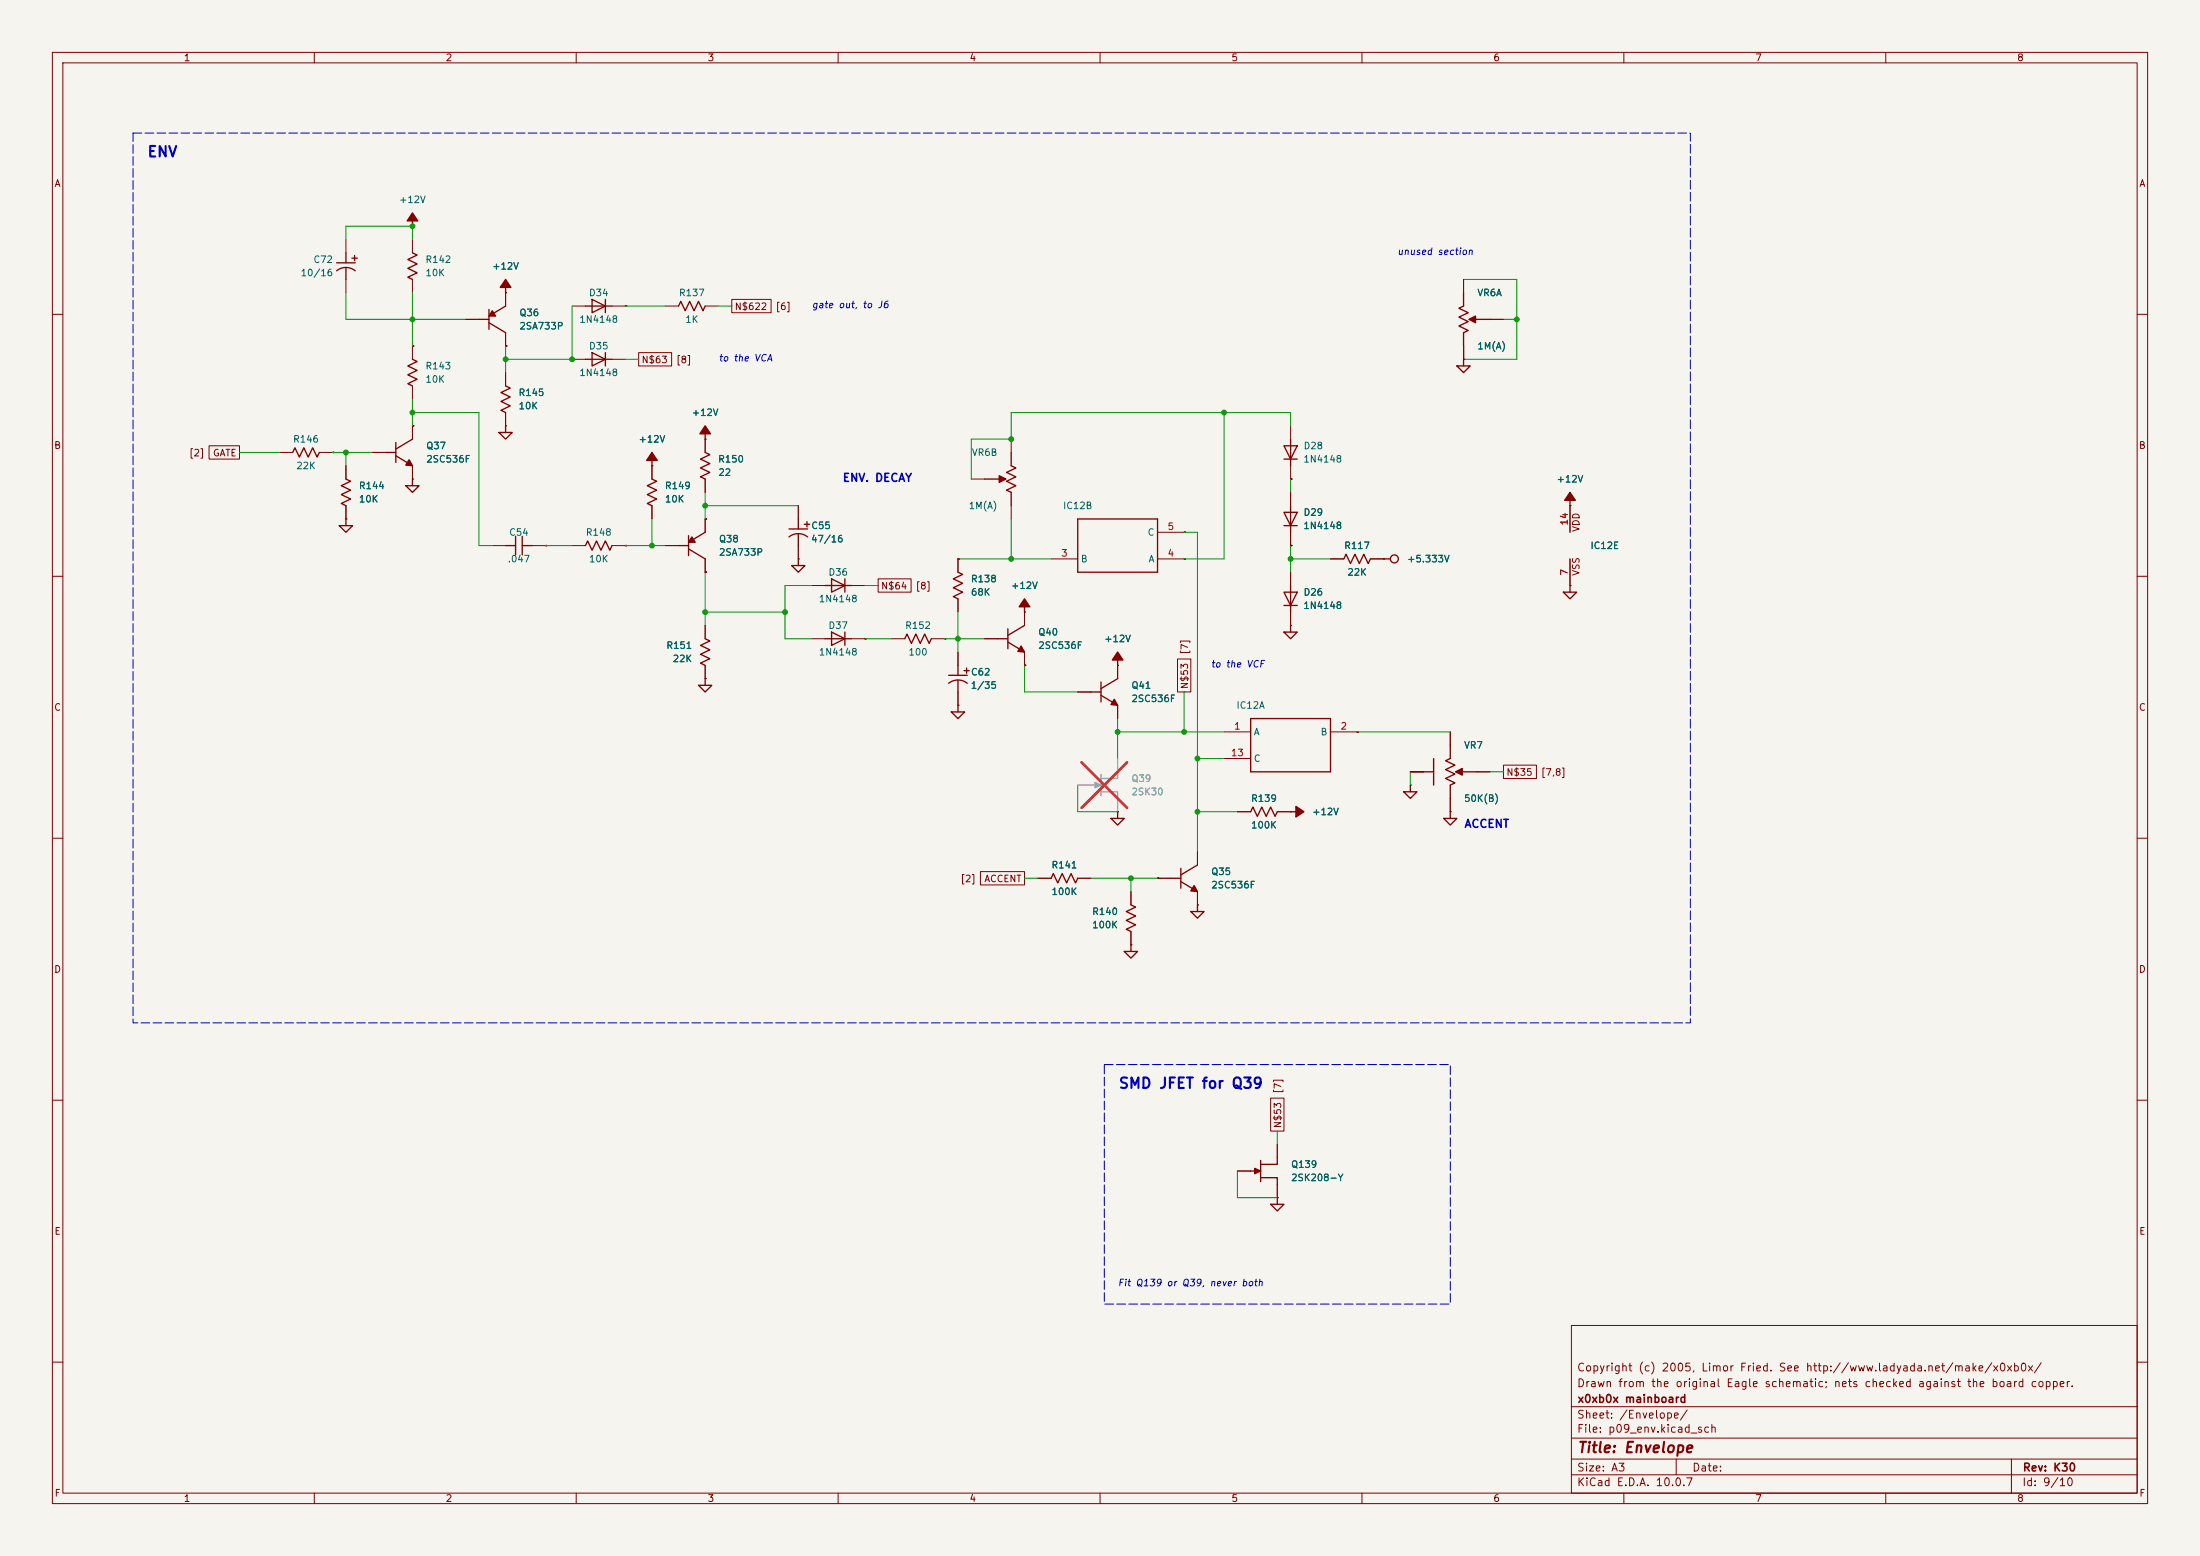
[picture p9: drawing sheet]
<svg xmlns="http://www.w3.org/2000/svg" width="420mm" height="297mm" viewBox="0 0 420 297" stroke-linecap="round" stroke-linejoin="round" font-family="sans-serif">
<path d="M0 0h420v297h-420z" fill="#f5f4ef" stroke="#f5f4ef" stroke-width=".19"/>
<g fill="none" stroke="#840000" stroke-width=".19">
<path d="M10 10h400v277h-400zM12 12h396v273h-396zM60 10v2M110 10v2M160 10v2M210 10v2M260 10v2M310 10v2M360 10v2M66 45.7v2.6M66 53.3v2.6M78.7 43.2h.1"/>
<path d="M78.7 45.7v2.6M78.7 53.3v2.6M96.5 55.9h.1M96.5 55.9v2.5M109.2 58.4h2.6M116.8 58.4h2.6M119.4 58.4l.2 .1zM127 58.4h2.5M134.6 58.4h2.6M139.7 57.1h7.5v2.6h-7.5zM279.4 53.3v2.6M10 60h2"/>
<path d="M78.7 66l.3 .1zM78.7 66v2.6M78.7 73.7v2.5M88.9 61h2.5M96.5 66l.3 .1zM96.5 63.5v2.5M96.5 71.1v2.6M96.5 78.7v2.6M109.2 68.6h2.6M116.8 68.6h2.6M121.9 67.3h6.3v2.6h-6.3zM279.4 68.6h.1"/>
<path d="M279.4 66v2.6M284.5 61h2.5M408 60h2M39.9 85.1h5.8v2.5h-5.8zM53.3 86.4h2.6M61 86.4h2.5M63.5 86.3l.2 .1zM66 99.1h.1M66 88.9v2.5M66 96.5v2.6M71.1 86.4h2.6M78.7 91.4h.1"/>
<path d="M78.7 81.2l.3 .1zM78.7 81.3v2.5M78.7 88.9v2.5M96.5 81.3h.1M124.5 88.9h.1M124.5 88.9v2.5M124.5 96.5v2.6M134.6 83.8h.1M134.6 99l.3 .1zM134.6 83.8v2.6M134.6 91.4v2.6M134.6 99.1v2.5"/>
<path d="M152.4 96.5v2.6M185.4 91.4h2.6M193 83.8v2.6M193 96.5v2.6M246.4 91.4l.2 .1zM246.4 81.3v2.5M246.4 88.9v2.5M246.4 94v2.5M299.7 96.5h.1M299.7 96.5v5.1M10 110h2M94 104.1h2.5"/>
<path d="M101.6 104.1h2.5M104.1 104.1l.3 .1zM109.2 104.1h2.6M116.8 104.1h2.6M119.4 104.1l.2 .1zM127 104.1h2.5M134.6 109.2l.3 .1zM134.6 106.7v2.5M134.6 119.4v2.5M152.4 106.7h.1M152.4 104.1v2.6M154.9 111.8h2.6"/>
<path d="M162.6 111.8h2.5M167.6 110.5h6.3v2.5h-6.3zM182.9 106.6l.3 .1zM182.9 106.7v2.5M182.9 114.3v2.5M195.6 116.8h.1M195.6 116.8v2.6M200.7 106.7h5M221 106.7h5.1M221 101.6h5.1M226.1 106.6l.2 .1zM226.1 101.5l.2 .2z"/>
<path d="M246.4 119.4h.1M246.4 104.1l.2 .1zM246.4 101.6v2.5M246.4 109.2v2.6M246.4 116.8v2.6M254 106.7h2.5M261.6 106.7h2.6M264.2 106.7h.1M299.7 111.8h.1M299.7 106.7v5.1M408 110h2M134.6 129.5h.1"/>
<path d="M134.6 127v2.5M154.9 121.9h2.6M162.6 121.9h2.5M165.1 121.9l.2 .1zM170.2 121.9h2.5M177.8 121.9h2.5M180.3 121.9l.3 .1zM182.9 134.6h.1M182.9 124.5v2.5M182.9 132.1v2.5M188 121.9h2.5M195.6 126.9l.2 .2z"/>
<path d="M195.6 124.5v2.5M205.7 132.1h2.6M213.4 127h.1M213.4 127v2.5M213.4 134.6v2.6M224.8 125.8h2.5v6.3h-2.5zM233.7 139.7h5.1M254 139.7h5.1M259.1 139.6l.3 .2zM276.9 139.7v2.5M10 160h2M213.4 154.9h.1"/>
<path d="M233.7 144.8h5.1M236.2 154.9h2.6M243.8 154.9h2.6M246.4 154.9h.1M269.2 149.9h.1M269.2 147.3h2.6M276.9 154.9h.1M276.9 152.4v2.5M281.9 147.3h2.6M287 146h6.3v2.6h-6.3zM408 160h2M187.2 166.4h8.4v2.5h-8.4z"/>
<path d="M198.1 167.6h2.6M205.7 167.6h2.6M215.9 170.2v2.5M215.9 177.8v2.5M221 167.6l.2 .1zM221 167.6h2.5M228.6 172.7h.1M228.6 162.6v2.5M228.6 170.2v2.5M215.9 180.3h.1M10 210h2M242.6 209.6h2.5v6.3h-2.5z"/>
<path d="M243.8 218.4v2.6M408 210h2M236.2 223.5h2.6M243.8 228.6h.1M243.8 226.1v2.5M300 253h108v32h-108zM10 260h2M300 278.5h108M300 274.5h108M300 268.5h108M320 278.5v3M384 278.5v6.5"/>
<path d="M408 260h2M60 285v2M110 285v2M160 285v2M210 285v2M260 285v2M300 281.5h108M310 285v2M360 285v2"/>
</g>
<g fill="#840000" stroke="#840000" stroke-width=".25">
<path d="M124.5 86.4l1 1.5h-2.1z"/>
<path d="M239.5 223l1.2 .5-1.2 .5z"/>
<path d="M277.9 147.3l1.2-.6v1.3z"/>
<path d="M194.9 123.3l.7 1.2-1.3-.2z"/>
<path d="M228 169l.6 1.2-1.3-.1z"/>
<path d="M190.8 90.8l1.2 .6-1.2 .7z"/>
<path d="M247.4 153.9l1.5 1-1.5 1.1z"/>
<path d="M280.4 61l1.3-.7v1.3z"/>
<path d="M299.7 94l1 1.5h-2z"/>
<path d="M195.6 114.3l1 1.5h-2z"/>
<path d="M212.7 133.5l.7 1.1-1.3-.1z"/>
<path d="M78.7 40.6l1.1 1.6h-2.1z"/>
<path d="M213.4 124.5l1 1.5h-2.1z"/>
<path d="M96.5 53.3l1 1.6h-2z"/>
<path d="M94 59.3l.6 1h-1.3z"/>
<path d="M132.1 102.5l.6 1h-1.3z"/>
<path d="M78.1 87.8l.6 1.1-1.2-.1z"/>
<path d="M134.6 81.3l1 1.5h-2z"/>
</g>
<g fill="none" stroke="#840000" stroke-width=".25">
<path d="M64.3 51.7a2.81 2.81 0 0 1 3.5 0M64.3 50.2h3.5M66 48.3v1.9M66 51.1v2.2M67.2 49.3h1M67.7 48.8v1M78.7 48.3l.9 .4-1.7 .8 1.7 .9-1.7 .8 1.7 .9-1.7 .8 .8 .4M78.7 42.2v1M93.3 59.1v3.8M96.5 54.9v1M96.5 58.4l-3.2 1.9M111.8 58.4h5"/>
<path d="M113 57.2l2.6 1.2-2.6 1.3zM115.6 57.2v2.5M129.5 58.4l.5-.9 .8 1.8 .9-1.8 .8 1.8 .8-1.8 .9 1.8 .4-.9M279.4 55.9v2.5l-.9 .4 1.8 .9-1.8 .8 1.8 .9-1.8 .8 1.8 .9-.9 .4v2.5M78.7 68.6l.9 .4-1.7 .9 1.7 .8-1.7 .8 1.7 .9-1.7 .8 .8 .5M91.4 61h1.9M93.3 61.6l3.2 1.9M96.5 73.7l.9 .4-1.8 .8 1.8 .9-1.8 .8 1.8 .9-1.8 .8 .9 .4M111.8 68.6h5M113 67.3l2.6 1.3-2.6 1.3zM115.6 67.3v2.6M278.1 69.9h2.6l-1.3 1.2z"/>
<path d="M279.4 68.6v1.3M281.4 61h3.1M55.9 86.4l.4-.9 .8 1.7 .9-1.7 .8 1.7 .9-1.7 .8 1.7 .5-.8M66 91.4l.9 .5-1.7 .8 1.7 .9-1.7 .8 1.7 .9-1.7 .8 .8 .4M66 99.1v1.2M73.7 86.4h1.9M75.6 84.5v3.8M75.6 87l3.1 1.9M77.5 92.7h2.5l-1.3 1.3zM78.7 91.4v1.3M78.7 83.8l-3.1 1.9M95.2 82.6h2.6l-1.3 1.2z"/>
<path d="M96.5 81.3v1.3M124.5 91.4l.8 .5-1.7 .8 1.7 .9-1.7 .8 1.7 .9-1.7 .8 .9 .4M124.5 87.9v1M134.6 86.4l.9 .4-1.8 .8 1.8 .9-1.8 .8 1.8 .9-1.8 .8 .9 .4M134.6 82.8v1M152.4 99.1v1.9M154.1 99.6v1M188 91.4h3M193 86.4v2.5l.9 .4-1.7 .9 1.7 .8-1.7 .9 1.7 .8-1.7 .9 .8 .4v2.5M205.7 99.1h15.3v10.1h-15.3zM245.1 97.8h2.5l-1.2 2.5zM245.1 85.1h2.5l-1.2 2.5z"/>
<path d="M245.1 87.6h2.5M246.4 83.8v5.1M246.4 96.5v5.1M299.7 95.5v1M64.8 100.3h2.5l-1.3 1.3zM96.5 104.1h1.9M98.4 102.4v3.5M99.7 104.1h1.9M99.7 102.4v3.5M111.8 104.1l.4-.8 .8 1.7 .9-1.7 .8 1.7 .9-1.7 .8 1.7 .4-.9M129.5 104.1h1.9M131.4 102.2v3.8"/>
<path d="M131.4 104.8l3.2 1.9M134.6 101.6l-3.2 1.9M150.6 102.5a2.81 2.81 0 0 1 3.6 0M150.6 101h3.6M151.1 108h2.6l-1.3 1.2zM152.4 101.9v2.2M152.4 106.7v1.3M153.5 100.1h1.1M157.5 111.8h5.1M158.7 110.5l2.6 1.3-2.6 1.2zM161.3 110.5v2.5M182.9 109.2l.9 .4-1.8 .9 1.8 .8-1.8 .9 1.8 .8-1.8 .9 .9 .4"/>
<path d="M195.6 119.4l-3.2 1.9M195.6 115.8v1M245.1 113h2.5l-1.2 2.6zM245.1 100.3h2.5M245.1 115.6h2.5M246.4 111.8v5M246.4 119.4v1.3M256.5 106.7l.5-.9 .8 1.8 .9-1.8 .8 1.8 .8-1.8 .9 1.8 .4-.9M264.2 106.7h1.2M298.4 113h2.6l-1.3 1.3zM299.7 111.8v1.2M133.3 130.8h2.6l-1.3 1.3z"/>
<path d="M134.6 121.9l.9 .4-1.8 .9 1.8 .8-1.8 .9 1.8 .8-1.8 .9 .9 .4M134.6 129.5v1.3M157.5 121.9h5.1M158.7 120.7l2.6 1.2-2.6 1.3zM161.3 120.7v2.5M172.7 121.9l.4-.9 .9 1.8 .8-1.8 .9 1.8 .8-1.8 .9 1.8 .4-.9M181.1 130.4a2.81 2.81 0 0 1 3.6 0M181.1 128.9h3.6M181.6 135.9h2.5l-1.2 1.3zM182.9 127v1.9M182.9 129.8v2.3M182.9 134.6v1.3"/>
<path d="M184 128h1M184.5 127.5v1M190.5 121.9h1.9M192.4 120v3.8M192.4 122.6l3.2 1.9M208.3 132.1h1.9M210.2 130.2v3.8M210.2 132.7l3.2 1.9M213.4 129.5l-3.2 1.9M213.4 126v1M238.8 137.2h15.2v10.1h-15.2zM245.1 120.7h2.5l-1.2 1.2z"/>
<path d="M212.1 156.2h2.5l-1.2 1.3zM213.4 154.9v1.3M238.8 154.9l.4-.8 .8 1.7 .9-1.7 .8 1.7 .9-1.7 .8 1.7 .4-.9M246.4 154.9h1M268 151.1h2.5l-1.3 1.3zM269.2 149.9v1.2M271.8 147.3h1.9M273.7 144.8v5.1M275.6 156.2h2.5l-1.2 1.3zM276.9 142.2v2.6l-.9 .4 1.7 .9-1.7 .8 1.7 .8-1.7 .9 1.7 .8-.8 .5v2.5M276.9 154.9v1.3M278.9 147.3h3"/>
<path d="M200.7 167.6l.4-.8 .8 1.7 .9-1.7 .8 1.7 .9-1.7 .8 1.7 .4-.9M215.9 172.7l.9 .4-1.8 .9 1.8 .8-1.8 .9 1.8 .8-1.8 .9 .9 .4M223.5 167.6h1.9M225.4 165.7v3.8M225.4 168.3l3.2 1.9M227.3 174h2.6l-1.3 1.3zM228.6 165.1l-3.2 1.9M228.6 172.7v1.3M214.6 181.6h2.6l-1.3 1.3zM215.9 180.3v1.3M238.8 223.5h1.9M240.7 224.8h3.1v1.3"/>
<path d="M240.7 221.5v4.1M242.6 229.9h2.5l-1.3 1.2zM243.8 221v1.2h-3.1M243.8 228.6v1.3"/>
<circle cx="266.2" cy="106.7" r=".76"/>
</g>
<path d="M208.3 149.9h1.9M210.2 151.1h3.2v1.3M210.2 147.8v4.1M213.4 147.3v1.3h-3.2" fill="none" stroke="#9c9b98" stroke-width=".25"/>
<path d="M209 149.4l1.2 .5-1.2 .5z" fill="#9c9b98" stroke="#9c9b98" stroke-width=".25"/>
<path d="M205.7 149.9h2.6M213.4 144.8v2.5M213.4 152.4v2.5" fill="none" stroke="#9c9b98" stroke-width=".19"/>
<path d="M206.5 145.5l8.7 8.7M215.2 145.5l-8.7 8.7" fill="none" stroke="#e12e31" stroke-width=".46"/>
<g fill="none" stroke="#009600" stroke-width=".19">
<path d="M66 55.9v5.1h22.9M66 45.7v-2.5h12.7v2.5M78.7 55.9v10.1M109.2 58.4v10.2h-12.7M119.4 58.4h7.6M137.2 58.4h2.5M279.4 53.3h10.2v15.3h-10.2M78.7 78.7h12.7v25.4h2.6M78.7 76.2v5.1M96.5 66v5.1M119.4 68.6h2.5M233.7 78.7v28h-7.6"/>
<path d="M287 61h2.6M45.7 86.4h7.6M63.5 86.4h7.6M66 86.4v2.5M124.5 99.1v5M134.6 94v5.1M134.6 96.5h17.8M193 99.1v7.6M246.4 81.3v-2.6h-53.4v5.1h-7.6v7.6M246.4 91.4v2.6M104.1 104.1h5.1M119.4 104.1h7.6"/>
<path d="M134.6 109.2v10.2M134.6 116.8h15.3M154.9 111.8h-5v10.1h5M165.1 111.8h2.5M182.9 116.8v7.7M182.9 106.7h17.8M226.1 101.6h2.5v61M246.4 104.1v5.1M246.4 106.7h7.6M165.1 121.9h5.1M180.3 121.9h7.7M195.6 127v5.1h10.1"/>
<path d="M213.4 139.7h20.3M213.4 137.2v7.6M226.1 132.1v7.6M259.1 139.7h17.8M205.7 149.9v5h7.7M228.6 144.8h5.1M228.6 154.9h7.6M269.2 147.3v2.6M284.5 147.3h2.5M195.6 167.6h2.5M208.3 167.6h12.7M215.9 167.6v2.6"/>
<path d="M243.8 215.9v2.5M236.2 223.5v5.1h7.6"/>
</g>
<path d="M25.4 25.4h297.3v169.8h-297.3zM210.8 203.2h66.1v45.7h-66.1z" fill="none" stroke="#0000c2" stroke-width=".19" stroke-dasharray="1.7 .6"/>
<g fill="#009600" stroke="#009600" stroke-width=".19">
<circle cx="78.7" cy="43.2" r=".46"/>
<circle cx="66" cy="86.4" r=".46"/>
<circle cx="78.7" cy="61" r=".46"/>
<circle cx="78.7" cy="78.7" r=".46"/>
<circle cx="96.5" cy="68.6" r=".46"/>
<circle cx="233.7" cy="78.7" r=".46"/>
<circle cx="246.4" cy="106.7" r=".46"/>
<circle cx="289.6" cy="61" r=".46"/>
<circle cx="193" cy="83.8" r=".46"/>
<circle cx="193" cy="106.7" r=".46"/>
<circle cx="182.9" cy="121.9" r=".46"/>
<circle cx="226.1" cy="139.7" r=".46"/>
<circle cx="213.4" cy="139.7" r=".46"/>
<circle cx="228.6" cy="154.9" r=".46"/>
<circle cx="228.6" cy="144.8" r=".46"/>
<circle cx="134.6" cy="96.5" r=".46"/>
<circle cx="134.6" cy="116.8" r=".46"/>
<circle cx="124.5" cy="104.1" r=".46"/>
<circle cx="149.9" cy="116.8" r=".46"/>
<circle cx="109.2" cy="68.6" r=".46"/>
<circle cx="215.9" cy="167.6" r=".46"/>
</g>
<g font-size="2" fill="#0000c2">
<text x="28" y="30.5">ENV</text>
<text x="213.4" y="208.3">SMD JFET for Q39</text>
</g>
<text font-size="2" fill="#840000" x="301" y="277.8">Title: Envelope</text>
<g font-size="1.5" fill="#0000c2">
<text x="160.7" y="92.3">ENV. DECAY</text>
<text x="279.4" y="158.4">ACCENT</text>
</g>
<g font-size="1.5" fill="#840000">
<text x="300.9" y="262.1">Copyright (c) 2005, Limor Fried. See http://www.ladyada.net/make/x0xb0x/</text>
<text x="300.9" y="265.1">Drawn from the original Eagle schematic; nets checked against the board copper.</text>
<text x="301" y="268.1">x0xb0x mainboard</text>
<text x="300.9" y="273.8">File: p09_env.kicad_sch</text>
<text x="300.9" y="271.1">Sheet: /Envelope/</text>
<text x="300.9" y="281.2">Size: A3</text>
<text x="322.9" y="281.2">Date:</text>
<text x="386" y="281.2">Rev: K30</text>
<text x="300.9" y="284">KiCad E.D.A. 10.0.7</text>
<text x="385.9" y="284">Id: 9/10</text>
</g>
<g font-size="1.3" fill="#840000">
<text x="35" y="12">1</text>
<text x="85" y="12">2</text>
<text x="135" y="12">3</text>
<text x="185" y="12">4</text>
<text x="235" y="12">5</text>
<text x="285" y="12">6</text>
<text x="335" y="12">7</text>
<text x="385" y="12">8</text>
<text x="10.3" y="36">A</text>
<text x="408.3" y="36">A</text>
<text x="140.1" y="59.5">N$622</text>
<text x="148" y="59.5">[6]</text>
<text x="122.4" y="69.6">N$63</text>
<text x="129" y="69.6">[8]</text>
<text x="10.2" y="86">B</text>
<text x="36" y="87.4">[2]</text>
<text x="40.5" y="87.4">GATE</text>
<text x="408.2" y="86">B</text>
<text x="301.8" y="101.6" transform="rotate(-90 301.8 101.6)">VDD</text>
<text x="168.1" y="112.8">N$64</text>
<text x="174.7" y="112.8">[8]</text>
<text x="301.8" y="110" transform="rotate(-90 301.8 110)">VSS</text>
<text x="227.1" y="125" transform="rotate(-90 227.1 125)">[7]</text>
<text x="227.1" y="131.6" transform="rotate(-90 227.1 131.6)">N$53</text>
<text x="10.2" y="136">C</text>
<text x="408.2" y="136">C</text>
<text x="287.5" y="148.4">N$35</text>
<text x="294.1" y="148.4">[7,8]</text>
<text x="183.3" y="168.7">[2]</text>
<text x="187.8" y="168.7">ACCENT</text>
<text x="10.2" y="186">D</text>
<text x="408.2" y="186">D</text>
<text x="244.9" y="208.9" transform="rotate(-90 244.9 208.9)">[7]</text>
<text x="244.9" y="215.5" transform="rotate(-90 244.9 215.5)">N$53</text>
<text x="10.3" y="236">E</text>
<text x="408.3" y="236">E</text>
<text x="10.3" y="286">F</text>
<text x="35" y="287">1</text>
<text x="85" y="287">2</text>
<text x="135" y="287">3</text>
<text x="185" y="287">4</text>
<text x="235" y="287">5</text>
<text x="285" y="287">6</text>
<text x="335" y="287">7</text>
<text x="385" y="287">8</text>
<text x="408.3" y="286">F</text>
</g>
<g font-size="1.3" fill="#006464">
<text x="76.1" y="39.1">+12V</text>
<text x="57.3" y="53">10/16</text>
<text x="59.7" y="50.5">C72</text>
<text x="81.1" y="50.5">R142</text>
<text x="81.1" y="53">10K</text>
<text x="93.9" y="51.8">+12V</text>
<text x="112.3" y="56.8">D34</text>
<text x="129.5" y="56.8">R137</text>
<text x="281.9" y="56.8">VR6A</text>
<text x="99" y="60.7">Q36</text>
<text x="99" y="63.2">2SA733P</text>
<text x="110.5" y="61.9">1N4148</text>
<text x="130.7" y="61.9">1K</text>
<text x="81.1" y="70.8">R143</text>
<text x="112.3" y="67">D35</text>
<text x="281.9" y="67">1M(A)</text>
<text x="81.1" y="73.4">10K</text>
<text x="98.9" y="75.9">R145</text>
<text x="110.5" y="72.1">1N4148</text>
<text x="98.9" y="78.4">10K</text>
<text x="132" y="79.7">+12V</text>
<text x="55.8" y="84.8">R146</text>
<text x="56.4" y="89.9">22K</text>
<text x="81.3" y="86.1">Q37</text>
<text x="81.3" y="88.6">2SC536F</text>
<text x="121.8" y="84.8">+12V</text>
<text x="137" y="88.6">R150</text>
<text x="185.4" y="87.3">VR6B</text>
<text x="248.7" y="88.6">1N4148</text>
<text x="248.7" y="86.1">D28</text>
<text x="68.4" y="93.7">R144</text>
<text x="126.8" y="93.7">R149</text>
<text x="137" y="91.1">22</text>
<text x="297.1" y="92.4">+12V</text>
<text x="68.4" y="96.2">10K</text>
<text x="126.8" y="96.2">10K</text>
<text x="154.8" y="101.3">C55</text>
<text x="184.8" y="97.5">1M(A)</text>
<text x="202.8" y="97.5">IC12B</text>
<text x="248.7" y="101.3">1N4148</text>
<text x="248.7" y="98.8">D29</text>
<text x="96.8" y="107.6">.047</text>
<text x="97.1" y="102.6">C54</text>
<text x="111.7" y="102.6">R148</text>
<text x="112.3" y="107.6">10K</text>
<text x="137.1" y="103.8">Q38</text>
<text x="137.1" y="106.4">2SA733P</text>
<text x="154.7" y="103.8">47/16</text>
<text x="206.2" y="107.6">B</text>
<text x="219" y="102.6">C</text>
<text x="219.2" y="107.6">A</text>
<text x="256.5" y="105.1">R117</text>
<text x="268.5" y="107.6">+5.333V</text>
<text x="303.5" y="105.1">IC12E</text>
<text x="158" y="110.2">D36</text>
<text x="185.2" y="111.5">R138</text>
<text x="185.2" y="114">68K</text>
<text x="192.9" y="112.7">+12V</text>
<text x="248.7" y="114">D26</text>
<text x="257.1" y="110.2">22K</text>
<text x="156.2" y="115.3">1N4148</text>
<text x="248.7" y="116.5">1N4148</text>
<text x="127.1" y="124.2">R151</text>
<text x="156.2" y="125.4">1N4148</text>
<text x="158" y="120.3">D37</text>
<text x="172.7" y="120.3">R152</text>
<text x="173.3" y="125.4">100</text>
<text x="198.1" y="121.6">Q40</text>
<text x="198.1" y="124.2">2SC536F</text>
<text x="210.7" y="122.9">+12V</text>
<text x="128.3" y="126.7">22K</text>
<text x="185.2" y="131.8">1/35</text>
<text x="185.2" y="129.2">C62</text>
<text x="215.9" y="131.8">Q41</text>
<text x="215.9" y="134.3">2SC536F</text>
<text x="235.9" y="135.6">IC12A</text>
<text x="239.2" y="140.7">A</text>
<text x="252" y="140.7">B</text>
<text x="279.4" y="143.2">VR7</text>
<text x="239.2" y="145.7">C</text>
<text x="238.7" y="153.4">R139</text>
<text x="250.4" y="155.9">+12V</text>
<text x="279.4" y="153.4">50K(B)</text>
<text x="238.7" y="158.4">100K</text>
<text x="200.6" y="166.1">R141</text>
<text x="231.1" y="167.3">Q35</text>
<text x="200.6" y="171.1">100K</text>
<text x="231.1" y="169.9">2SC536F</text>
<text x="208.4" y="175">R140</text>
<text x="208.4" y="177.5">100K</text>
<text x="246.4" y="223.2">Q139</text>
<text x="246.4" y="225.8">2SK208-Y</text>
</g>
<g font-size="1.3" fill="#0000c2">
<text x="266.6" y="49">unused section</text>
<text x="154.9" y="59.1">gate out,</text>
<text x="164.5" y="59.1">to J6</text>
<text x="137.1" y="69.3">to the VCA</text>
<text x="231.1" y="127.7">to the VCF</text>
<text x="213.3" y="245.8">Fit Q139 or Q39,</text>
<text x="230.8" y="245.8">never both</text>
</g>
<g font-size="1.3" fill="#a90000">
<text x="222.8" y="101.5">5</text>
<text x="299.6" y="100.4" transform="rotate(-90 299.6 100.4)">14</text>
<text x="202.5" y="106.5">3</text>
<text x="222.8" y="106.5">4</text>
<text x="299.6" y="110" transform="rotate(-90 299.6 110)">7</text>
<text x="235.5" y="139.6">1</text>
<text x="255.8" y="139.6">2</text>
<text x="234.9" y="144.6">13</text>
</g>
<g font-size="1.3" fill="#939391">
<text x="215.9" y="149.6">Q39</text>
<text x="215.9" y="152.1">2SK30</text>
</g>
</svg>
